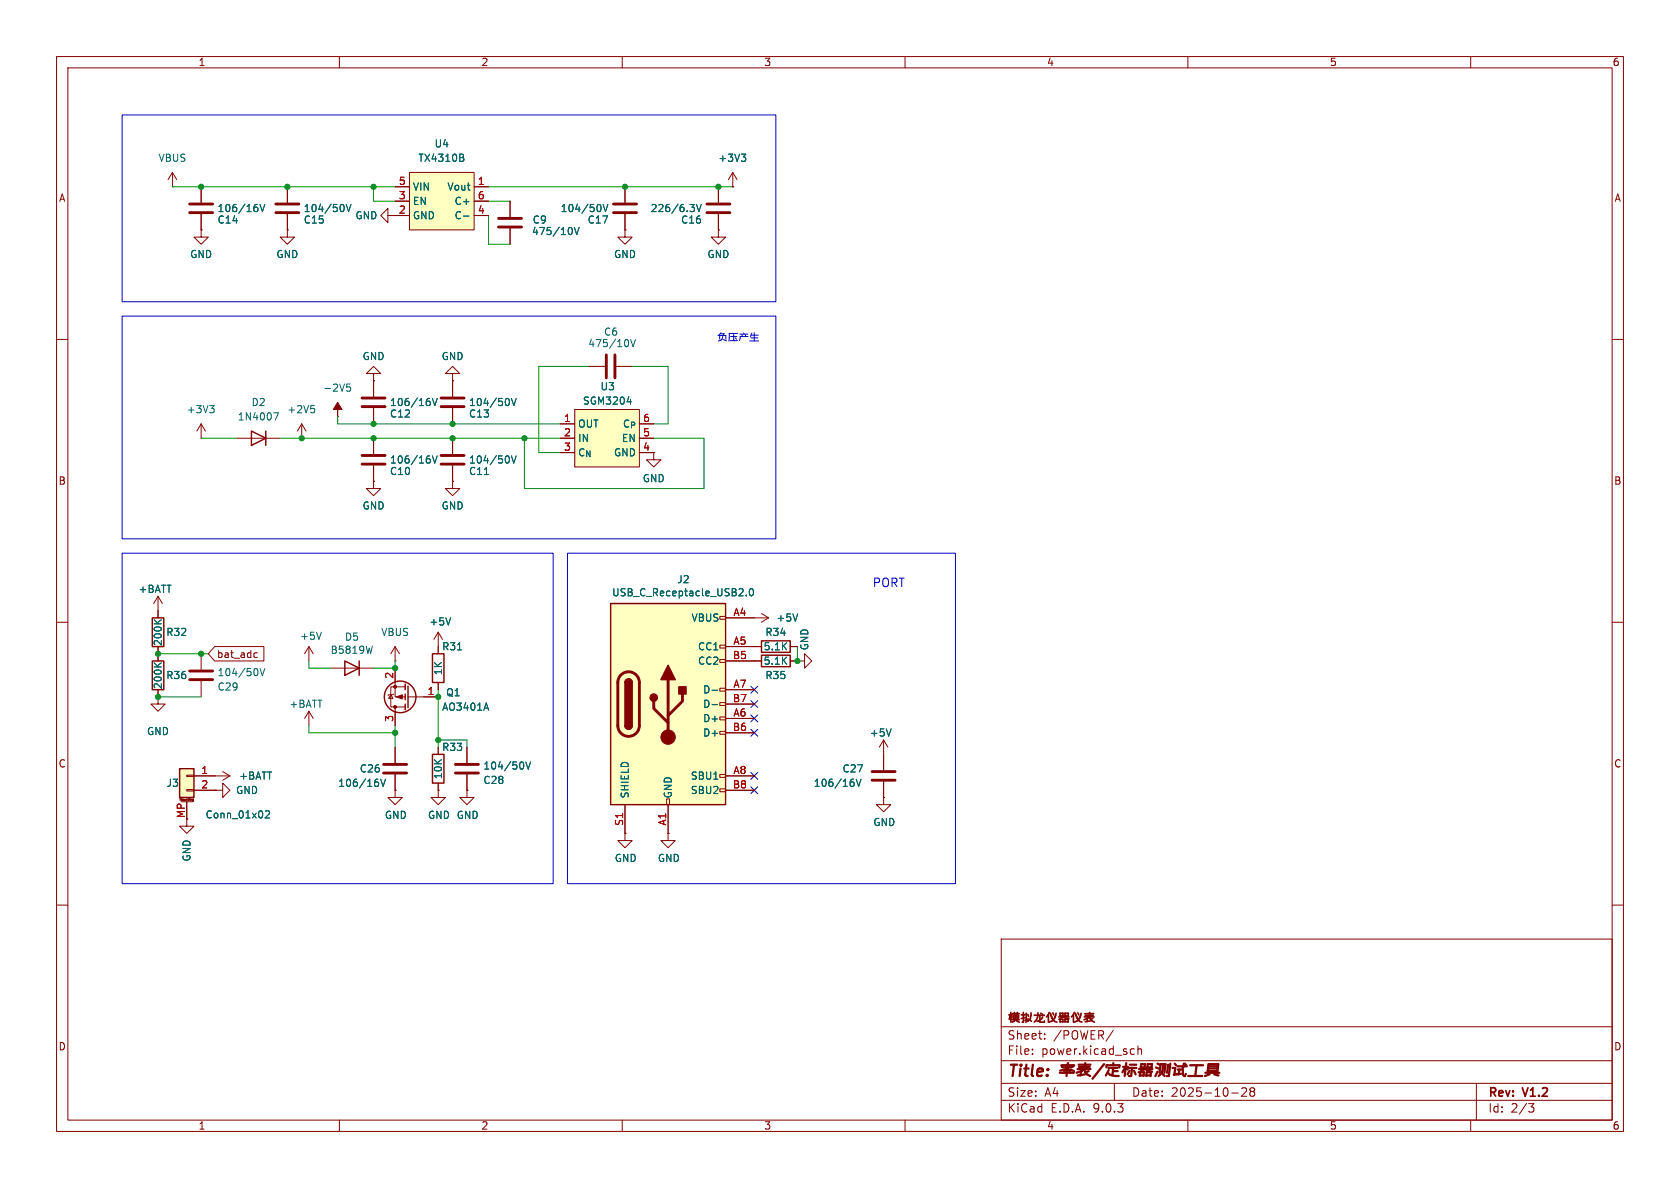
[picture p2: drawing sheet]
<svg xmlns="http://www.w3.org/2000/svg" width="297mm" height="210mm" viewBox="0 0 297 210" stroke-linecap="round" stroke-linejoin="round" font-family="sans-serif">
<g fill="none" stroke="#840000" stroke-width=".18">
<path d="M10 10h277v190h-277zM12 12h273v186h-273zM60 10v2M110 10v2M160 10v2M210 10v2M260 10v2M90.2 35.6v2.8M35.6 40.6v1.3h1.2l-1.2 1.3-1.3-1.3h1.3M35.6 40.6h.1M90.2 40.4v2.8M110.5 40.6v1.3h-1.3l1.3 1.3 1.3-1.3h-1.3"/>
<path d="M110.5 40.6h.1M10 60h2M53.3 77.5h.1M53.3 74.9l-.7 1.3M53.3 74.9l.8 1.3M53.3 74.9v2.6M59.7 73.7h.1M66 66h1.3l-1.3-1.2-1.2 1.2h1.2v1.3M66 67.3h.1M66 67.3v2.8M66 72.1v2.8M66 77.5v2.8"/>
<path d="M80 66h1.3l-1.3-1.2-1.3 1.2h1.3v1.3M80 67.3h.1M104.1 64.8h2.8M109 64.8h2.8M285 60h2M66 85.1v1.3h1.3l-1.3 1.2-1.2-1.2h1.2M66 85.1h.1M66 82.3v2.8M115.6 80v1.3h1.2l-1.2 1.3-1.3-1.3h1.3M115.6 80h.1M10 110h2M133.3 109.2h2.6"/>
<path d="M134.6 108.5l1.3 .7M135.9 109.2l-1.3 .8M285 110h2M82.5 139.7v1.3h1.3l-1.3 1.2-1.2-1.2h1.2M82.5 139.7h.1M156.2 130.8l-.8 1.3M156.2 130.8l.8 1.3M156.2 130.8v2.6M110.5 147.3v1.3h1.3l-1.3 1.3-1.3-1.3h1.3M110.5 147.3h.1M118.1 147.3v1.3h1.3l-1.3 1.3-1.3-1.3h1.3M118.1 147.3h.1"/>
<path d="M10 160h2M177 166h108v32h-108zM285 160h2M60 198v2M110 198v2M160 198v2M177 194.5h108M177 191.5h108M177 187.5h108M177 181.5h108M182.5 186.3v.1M182.5 185.5v.1"/>
<path d="M184.7 183.6v.1M184.7 182.8v.1M196.8 182.1l-1.3 2M197 191.5v3M200.1 185.4l.4 .1M200.5 186.3l-.4 .1M201.2 185.5l.2-.1 .3 .1 .1 .9M201.2 184.9v1.5M210 198v2M217.7 193.2h1.2M219.5 192.4l.6-.1 .2 .1 .1 .3-.9 1.1h.9M221.2 192.9l-.2-.2 .2-.4 .5 .1 .1 .2-.3 .3"/>
<path d="M221.2 192.9l-.2 .3v.5l.2 .1 .5-.1 .1-.2-.1-.4-.2-.2M221.2 192.9h.3M260 198v2M261 191.5v6.5M270.2 195.1h1l-.5 .6 .4 .1 .1 .5-.3 .3h-.4"/>
</g>
<g fill="none" stroke="#840000" stroke-width=".4">
<path d="M187.4 189.6h2.4M187.6 188.3h2.3M187.7 188.6l.4 .1M188.1 189.1l-.7 .2M188.3 188.7l.3 .2M188.6 189.4l-.1 .8M188.8 187.9l-.5 .8M188.9 189l.3 .4M189 188.6l-.9 .7h1M189.3 189.1l.6 .3M189.8 188.5l-.5 .2M190.5 189h2.3"/>
<path d="M190.7 188.2h2.1M190.7 188.6h1.9M191.1 189.4l-.1 .7M191.7 188.9l.2 .6 .3 .4 .5 .3M191.8 189.9l-1.2 .2M191.9 187.9l-.3 1.1-.3 .3-1 .3M192.5 189.4l-.5 .1M195.2 188.1l-2.1 2.6M195.6 188.7v-.4h2.3v.4M195.8 189.6l.5 .4 1.5 .2M196 188.8h1.6M196 189.2l-.5 .9"/>
<path d="M196.8 188.8l-.2 1.3M196.8 187.9v.4M196.8 189.4h.8M198.6 188.6h.8M198.9 188.7l.4 .4M199 188.5l-.6 1M199.1 187.9l-.3 2.3M199.6 188.8h1.3M199.7 189.3l-.4 .6M199.7 188.2h1.2M200.1 188.8l-.1 1.4h-.4M200.5 189.3l.3 .6"/>
<path d="M201.4 189h2.3M201.5 190.2l.1-.7h.6v.7M201.5 190.1h.7M201.7 188.8l.1-.7h.6l-.1 .7M201.7 188.7h.6M202.5 189l.3 .3 .9 .1M202.5 188.8l-.7 .6-.5 .1M202.6 190.2l.1-.7h.8l-.1 .7M202.6 190.1h.8M202.8 188.8l.1-.7h.8l-.1 .7M202.8 188.7h.8M204.3 188.7l.5 .2"/>
<path d="M204.6 188l.4 .2M204.6 189.4l-.3 .8M205 189.6l.2-1.5h.8l-.2 1.5M205.5 189.8l.4 .4M205.6 188.4l-.1 1-.2 .4-.5 .4M206.5 188.2l-.2 1.4M206.9 188l-.3 2.2h-.3M207.3 188.8h.5l-.2 1.2M207.7 188l.2 .3M208 189.8l-.5 .2M208.2 188.5h1.6M208.2 189.1h.7"/>
<path d="M208.5 189.1l-.1 .8M208.8 189.8l-.8 .1M209.3 188l-.2 .9v1.1M209.5 188l.2 .3M209.6 189.8l-.1 .4h-.2M210.1 190.2h2.4M210.4 188.3h2.3M211.5 188.3l-.2 1.9M213.1 189.6h2.5M213.6 188.9h1.7M213.6 188.5h1.7M213.7 188.1h1.7l-.2 1.3h-1.7z"/>
<path d="M213.8 189.9l-.8 .3M214.7 189.9l.7 .2"/>
</g>
<g fill="none" stroke="#006464" stroke-width=".18">
<path d="M101.1 40.3l.1 .4-.1 .7M101.5 40.2l.5 1.3 .4-1.3M55 71.7h.6M55.4 72.2l.2 .2v.3l-.2 .3M61.3 67.9h.6M61.3 68.4h.4l.3 .2-.1 .5h-.6M76 71l.1 .2-.1 .4M76.4 70.4l.5 1.3 .4-1.3M111 60.1l.1 .4-.1 .7M111.5 60l.4 1.3 .4-1.3M76 81.1l.1 .2-.1 .5M76.4 80.6l.5 1.3 .4-1.3"/>
<path d="M141 108.5l-.4 1.3M157.5 128.8l-.4 1.3"/>
</g>
<path d="M59.7 71.1l.8 1.3h-.8v1.3v-1.3h-.8z" fill="#840000" stroke="#840000" stroke-width=".18"/>
<path d="M88.1 38.6h4.1M88.1 40.1h4.1M64 70.4h4.1M64 71.9h4.1M107.2 62.7v4.1M108.7 62.7v4.1M64 80.5h4.1M64 82h4.1" fill="none" stroke="#840000" stroke-width=".51"/>
<path d="M107.9 106.7h20.4v35.5h-20.4z" fill="#ffffc2"/>
<g fill="none" stroke="#840000" stroke-width=".18">
<path d="M127.3 109h1v.5h-1zM127.3 114h1v.6h-1zM127.3 116.6h1v.5h-1zM128.3 109.2h5M128.3 114.3h6.3M128.3 116.8h6.3M139.7 114.3h1.3M139.7 116.8h1.3M141 116.8h1.2v-1.2l1.3 1.2-1.3 1.3v-1.3M141 116.8h.1M127.3 121.7h1v.5h-1zM127.3 124.2h1v.5h-1z"/>
<path d="M127.3 126.7h1v.6h-1zM127.3 129.3h1v.5h-1zM127.3 136.9h1v.5h-1zM127.3 139.4h1v.6h-1zM128.3 121.9h5M128.3 124.5h5M128.3 127h5M128.3 129.5h5M128.3 137.2h5M128.3 139.7h5M156.2 133.4v2.7M156.2 138.2v2.8"/>
<path d="M110.5 142.2v5.1M117.9 141.2h.5v1h-.5zM118.1 142.2v5.1M156.2 141v1.2h1.3l-1.3 1.3-1.3-1.3h1.3M156.2 141h.1"/>
</g>
<path d="M107.9 106.7h20.4v35.5h-20.4zM134.6 113.3h5.1v2h-5.1zM134.6 115.8h5.1v2.1h-5.1zM110.5 120.7a.64 .64 0 0 1 .6-.7 .64 .64 0 0 1 .7 .7M110.5 128.3a.64 .64 0 0 0 .6 .6 .64 .64 0 0 0 .7-.6" fill="none" stroke="#840000" stroke-width=".25"/>
<path d="M109.8 119.3a1.91 1.91 0 0 1 2-.4 1.91 1.91 0 0 1 1.2 1.8v7.6a1.91 1.91 0 0 1-1.9 1.9 1.91 1.91 0 0 1-1.9-1.9v-7.8l.2-.6zM115.6 124v1.2l2.5 2.6M118.1 120.1v10.2M120.6 122.7v1.3l-2.5 2.5M154.2 136.4h4M154.2 137.9h4" fill="none" stroke="#840000" stroke-width=".51"/>
<g fill="#840000" stroke="#840000" stroke-width=".25">
<path d="M110.5 120.7h1.3v7.6h-1.3z"/>
<path d="M110.7 120.2a.64 .64 0 0 1 .7-.1 .64 .64 0 0 1 .4 .6h-1.3z"/>
<path d="M110.5 128.3h1.3a.64 .64 0 0 1-.7 .6 .64 .64 0 0 1-.6-.6z"/>
<path d="M118.1 117.6l1.3 2.5h-2.6z"/>
<path d="M120 121.4h1.3v1.3h-1.3z"/>
<circle cx="115.6" cy="123.3" r=".63"/>
</g>
<circle cx="118.1" cy="130.3" r="1.27" fill="#840000" stroke="#840000" stroke-width=".18"/>
<path d="M131.9 105.2v.1M132.6 104.2l.2-.1a.68 .68 0 0 1 .4 .6 .68 .68 0 0 1-.4 .6l-.2-.1-.1-.4zM125.9 122h1M125.9 124.6h1M150.9 138.3l.1 .2-.1 .4M151.4 137.7l.4 1.3 .4-1.3" fill="none" stroke="#006464" stroke-width=".18"/>
<path d="M101.6 72.4h11.4v10.2h-11.4z" fill="#ffffc2"/>
<g fill="none" stroke="#840000" stroke-width=".18">
<path d="M30.5 33h.1M30.5 30.5l-.8 1.3M30.5 30.5l.7 1.3M30.5 30.5v2.5M99.1 74.9h2.5M99.1 77.5h2.5M101.6 72.4h11.4v10.2h-11.4zM113 74.9h2.6M113 77.5h2.6M80 85.1v1.3h1.3l-1.3 1.2-1.3-1.2h1.3M80 85.1h.1M99.1 80h2.5"/>
<path d="M113 80h2.6"/>
</g>
<path d="M110.9 71h.7" fill="none" stroke="#006464" stroke-width=".18"/>
<path d="M72.4 30.5h11.4v10.1h-11.4z" fill="#ffffc2"/>
<g fill="none" stroke="#840000" stroke-width=".18">
<path d="M35.6 33v2.8M35.6 37.8v2.8M50.8 33v2.8M50.8 37.8v2.8M68.6 38.1v-1.3l-1.3 1.3 1.3 1.3v-1.3h3.8M69.8 33h2.6M69.8 35.6h2.6M72.4 30.5h11.4v10.1h-11.4zM83.8 33h2.6M83.8 35.6h2.6M83.8 38.1h2.6M110.5 33v2.8"/>
<path d="M110.5 37.8v2.8M127 33v2.8M127 37.8v2.8M129.5 33h.1M129.5 30.5l-.7 1.3M129.5 30.5l.8 1.3M129.5 30.5v2.5M50.8 40.6v1.3h1.3l-1.3 1.3-1.3-1.3h1.3M50.8 40.6h.1M127 40.6v1.3h-1.3l1.3 1.3 1.3-1.3h-1.3M127 40.6h.1M35.6 77.5h.1"/>
<path d="M35.6 74.9v2.6M35.6 74.9l-.8 1.3M35.6 74.9l.7 1.3M41.9 77.5h7.6M80 67.3v2.8M80 72.1v2.8M80 77.5v2.8M80 82.3v2.8M35.6 115.6v2.8M54.6 114.3l-.8 1.3M54.6 114.3l.8 1.3M54.6 114.3v2.5"/>
<path d="M58.4 118.1h7.6M69.8 116.8h.1M69.8 118.1v5.1h1.8M69.8 114.3l-.7 1.3M69.8 114.3l.8 1.3M69.8 114.3v2.5M77.5 111.8v3.8M77.5 111.8l-.8 1.2M77.5 111.8l.7 1.2M35.6 120.4v2.8M69.1 122.8l.4 .6h-.8zM69.6 122.7l-.1 .1h-.8l-.1 .1"/>
<path d="M69.8 139.7v1.3h1.3l-1.3 1.2-1.2-1.2h1.2M69.8 139.7h.1M69.8 125v3.3M71.6 121.4h-2.5v3.6h2.5M72.1 123.2h5.4M77.5 139.7v1.3h1.2l-1.2 1.2-1.3-1.2h1.3M77.5 139.7h.1M77.5 120.7v1.2M77.5 132.1v1.3M77.5 138.4v1.3M82.5 132.1v2.8M82.5 136.9v2.8"/>
<path d="M33 144.8v1.3h-1.3l1.3 1.2 1.3-1.2h-1.3"/>
</g>
<g fill="none" stroke="#006464" stroke-width=".18">
<path d="M45.5 36.7l.1 .2-.1 .4M46 36.1l.4 1.3 .4-1.3M60.7 36.3l.1 .3-.1 .7M61.2 36.1l.4 1.3 .5-1.3M81.7 27.2l.2 .3-.2 .4 .3 .2-.1 .3-.1 .1M81.9 38.2h1M106.1 36.3l.2 .3-.2 .7M106.6 36.1l.4 1.3 .5-1.3M122 36.1h.8l-.5 .5M122.5 36.6l.3 .3v.3l-.3 .2M123.1 36.1l.5 1.3 .4-1.3M131.1 27.2h.7l-.4 .5"/>
<path d="M131.6 27.7l.2 .3v.3l-.2 .2M37.1 71.7h.8l-.5 .5M37.6 72.2l.3 .2v.3l-.3 .3M48.4 73h.8l-.5 1.2M89.9 70.6l.2 .3-.2 .7M90.4 70.4l.4 1.3 .5-1.3M85.6 83.9h.8M89.9 80.7l.2 .4-.2 .6M90.4 80.6l.4 1.3 .5-1.3M45.5 118.3l.1 .4-.1 .6M46 118.2l.4 1.3 .4-1.3M56.8 111.8l-.4 1.2"/>
<path d="M65.8 114.2l-.3 1.3M79.7 109.2l-.5 1.3M80.9 114.9h.7M86 124.3l.4 1.2M92.5 134.8l.1 .4-.1 .6M93 134.7l.4 1.3 .4-1.3"/>
</g>
<g fill="none" stroke="#840000" stroke-width=".51">
<path d="M33.5 36.1h4.1M33.5 37.6h4.1M48.8 36.1h4M48.8 37.6h4M108.5 36.1h4M108.5 37.6h4M125 36.1h4M125 37.6h4M78 70.4h4M78 71.9h4M78 80.5h4M78 82h4"/>
<path d="M33.5 118.6h4.1M33.5 120.1h4.1M80.5 135.1h4.1M80.5 136.7h4.1"/>
</g>
<g fill="none" stroke="#840000" stroke-width=".25">
<path d="M44.4 76.2l2.6 1.3-2.6 1.2zM47 76.2v2.5M61 116.8l2.5 1.3-2.5 1.3zM63.5 116.8v2.6M76.5 115.6h2v5.1h-2zM71.6 120.9v1M71.6 122.7v1M71.6 124.5v1M72.1 121.3v3.8M76.5 133.4h2v5h-2z"/>
<circle cx="70.7" cy="123.2" r="2.79"/>
</g>
<g fill="#840000" stroke="#840000" stroke-width=".18">
<path d="M70.1 123.2l1-.4v.8z"/>
<circle cx="69.8" cy="125" r=".25"/>
<circle cx="69.8" cy="121.4" r=".25"/>
</g>
<path d="M31.7 135.9h2.6v5.1h-2.6z" fill="#ffffc2"/>
<path d="M26.9 109.2h2.1v5.1h-2.1zM26.9 116.8h2.1v5.1h-2.1zM31.7 135.9h2.6v5.1h-2.6z" fill="none" stroke="#840000" stroke-width=".25"/>
<g fill="none" stroke="#840000" stroke-width=".18">
<path d="M35.6 33v2.8M35.6 37.8v2.8M50.8 33v2.8M50.8 37.8v2.8M69.8 33h2.6M69.8 35.6h2.6M69.8 38.1h2.6M83.8 33h2.6M83.8 35.6h2.6M83.8 38.1h2.6M90.2 35.6v2.8M110.5 33v2.8"/>
<path d="M110.5 37.8v2.8M127 33v2.8M127 37.8v2.8M129.5 33h.1M35.6 40.6h.1M50.8 40.6h.1M90.2 40.4v2.8M110.5 40.6h.1M127 40.6h.1M66 67.3h.1M66 67.3v2.8M66 72.1v2.8"/>
<path d="M66 77.5v2.8M80 67.3h.1M80 67.3v2.8M80 72.1v2.8M80 77.5v2.8M99.1 74.9h2.5M99.1 77.5h2.5M113 74.9h2.6M113 77.5h2.6M66 85.1h.1M66 82.3v2.8M80 85.1h.1"/>
<path d="M80 82.3v2.8M99.1 80h2.5M113 80h2.6M115.6 80h.1M27.9 105.4l-.7 1.3M27.9 105.4l.8 1.3M27.9 105.4v3.8M27.9 114.3v2.5M37.9 114.3h8.8v2.5h-8.8l-1.1-1.2zM45.1 115.4l.4 .1M45.5 116.2h-.4M69.8 118.1v2.6"/>
<path d="M77.5 114.3v1.3M128.3 109.2h5M128.3 114.3h6.3M128.3 116.8h6.3M139.7 114.3h1.3M139.7 116.8h1.3M141 116.8h.1M27.9 123.2v1.3h-1.2l1.2 1.2 1.3-1.2h-1.3M27.9 123.2h.1M27.9 121.9v1.3M33 137h1.3v.3h-1.3zM33 139.6h1.3v.2h-1.3z"/>
<path d="M34.3 137.2h6.3M34.3 139.7h3.8M38.1 139.7h1.3v1.3l1.2-1.3-1.2-1.3v1.3M38.1 139.7h.1M39.4 136.4l1.2 .8M40.6 137.2l-1.2 .7M54.6 125.7l-.8 1.3M54.6 125.7l.8 1.3M54.6 125.7v2.6M69.8 139.7h.1M69.8 125.7v2.6M69.8 132.1v2.8"/>
<path d="M69.8 136.9v2.8M74.9 123.2h2.6M77.5 139.7h.1M77.5 120.7v1.2M77.5 132.1v1.3M77.5 138.4v1.3M82.5 139.7h.1M82.5 132.1v2.8M82.5 136.9v2.8M128.3 137.2h5M128.3 139.7h5M128.3 121.9h5"/>
<path d="M128.3 124.5h5M128.3 127h5M128.3 129.5h5M156.2 133.4v2.7M156.2 138.2v2.8M31.8 141.5v-.4l.2 .3 .1-.3v.4M32 141.7h2M33 141.7v3.1M33.3 141.1v.4M33.5 141.2h.1M33.5 141.1v.1M34.2 141.3v.3h-.2"/>
<path d="M34.2 141.3h-.2l.1 .2h.1M110.5 147.3h.1M110.5 142.2v5.1M118.1 147.3h.1M118.1 142.2v5.1M156.2 141h.1"/>
</g>
<g fill="none" stroke="#006464" stroke-width=".18">
<path d="M45.5 36.7l.1 .2-.1 .4M46 36.1l.4 1.3 .4-1.3M60.7 36.3l.1 .3-.1 .7M61.2 36.1l.4 1.3 .5-1.3M81.7 27.2l.2 .3-.2 .4 .3 .2-.1 .3-.1 .1M81.9 38.2h1M106.1 36.3l.2 .3-.2 .7M106.6 36.1l.4 1.3 .5-1.3M122 36.1h.8l-.5 .5M122.5 36.6l.3 .3v.3l-.3 .2M123.1 36.1l.5 1.3 .4-1.3M131.1 27.2h.7l-.4 .5"/>
<path d="M131.6 27.7l.2 .3v.3l-.2 .2M101.1 40.3l.1 .4-.1 .7M101.5 40.2l.5 1.3 .4-1.3M76 71l.1 .2-.1 .4M76.4 70.4l.5 1.3 .4-1.3M89.9 70.6l.2 .3-.2 .7M90.4 70.4l.4 1.3 .5-1.3M110.9 71h.7M76 81.1l.1 .2-.1 .5M76.4 80.6l.5 1.3 .4-1.3M85.6 83.9h.8M89.9 80.7l.2 .4-.2 .6"/>
<path d="M90.4 80.6l.4 1.3 .5-1.3M27.2 109.6l.8 .7M27.2 117.2l.8 .7M28.5 109.6l-.7 .5M28.5 117.2l-.7 .5M79.7 109.2l-.5 1.3M80.9 114.9h.7M131.9 105.2v.1M132.6 104.2l.2-.1a.68 .68 0 0 1 .4 .6 .68 .68 0 0 1-.4 .6l-.2-.1-.1-.4zM141 108.5l-.4 1.3M66.8 138.3l.1 .2-.1 .4M67.3 137.7l.4 1.3 .4-1.3"/>
<path d="M86 124.3l.4 1.2M92.5 134.8l.1 .4-.1 .6M93 134.7l.4 1.3 .4-1.3M125.9 122h1M125.9 124.6h1M150.9 138.3l.1 .2-.1 .4M151.4 137.7l.4 1.3 .4-1.3M157.5 128.8l-.4 1.3M46.9 143.4l.5-.1 .3 .4-.8 .9h.8"/>
</g>
<path d="M67.8 135.1h4.1M67.8 136.7h4.1" fill="none" stroke="#840000" stroke-width=".51"/>
<g fill="none" stroke="#009600" stroke-width=".18">
<path d="M30.5 33h39.3M66 33v2.6h3.8M86.4 33h43.1M86.4 35.6h3.8M86.4 38.1v5.1h3.8M35.6 77.5h6.3M49.5 77.5h49.6M59.7 73.7v1.2h39.4M92.7 77.5v8.9h31.8v-8.9h-8.9M104.1 64.8h-8.9v15.2h3.9M111.8 64.8h6.3v10.1h-2.5M27.9 115.6h8.9"/>
<path d="M54.6 116.8v1.3h3.8M69.8 116.8v1.3h-3.8M141 114.3v2.5M27.9 123.2h7.7M54.6 128.3v1.2h15.2M69.8 128.3v3.8M77.5 130.8h5v1.3M77.5 121.9v10.2"/>
</g>
<path d="M132.7 123.9l1.3 1.2M132.7 128.9l1.3 1.2M132.7 126.4l1.3 1.2M132.7 139.1l1.3 1.2M132.7 136.6l1.3 1.2M132.7 121.3l1.3 1.2M134 123.9l-1.3 1.2M134 128.9l-1.3 1.2M134 126.4l-1.3 1.2M134 139.1l-1.3 1.2M134 136.6l-1.3 1.2M134 121.3l-1.3 1.2" fill="none" stroke="#000084" stroke-width=".18"/>
<g fill="none" stroke="#0000c2" stroke-width=".18">
<path d="M21.6 20.3h115.6v33h-115.6zM21.6 55.9h115.6v39.4h-115.6zM127.2 59.2l-.3 .1M127.2 60v-.7h1.1v.7M127.4 59h.6l-.2 .3M127.5 58.8l-.5 .5M127.8 59.5l-.1 .5-.7 .3M129.2 59.5h1.1M129.7 59.1v1.1M130 59.7l.2 .3M130.4 58.9h-1.5v1.4M130.8 59.1h1.4"/>
<path d="M131.2 59.2v.2M131.4 58.9l.2 .1M131.8 59.2v.2M132.2 59.5h-1.3l-.2 .7M132.7 59.7h1.3M132.8 59.2h1.3M132.9 58.9l-.2 .6M133.3 58.8v1.5M127.9 60l.5 .3M129 60.2h1.4M132.6 60.3h1.5M21.6 97.8h76.2v58.4h-76.2z"/>
<path d="M100.3 97.8h68.6v58.4h-68.6z"/>
</g>
<g fill="#009600" stroke="#009600" stroke-width=".18">
<circle cx="141" cy="116.8" r=".46"/>
<circle cx="92.7" cy="77.5" r=".46"/>
<circle cx="66" cy="33" r=".46"/>
<circle cx="110.5" cy="33" r=".46"/>
<circle cx="127" cy="33" r=".46"/>
<circle cx="80" cy="74.9" r=".46"/>
<circle cx="80" cy="77.5" r=".46"/>
<circle cx="66" cy="74.9" r=".46"/>
<circle cx="66" cy="77.5" r=".46"/>
<circle cx="53.3" cy="77.5" r=".46"/>
<circle cx="35.6" cy="33" r=".46"/>
<circle cx="35.6" cy="115.6" r=".46"/>
<circle cx="50.8" cy="33" r=".46"/>
<circle cx="77.5" cy="123.2" r=".46"/>
<circle cx="69.8" cy="129.5" r=".46"/>
<circle cx="77.5" cy="130.8" r=".46"/>
<circle cx="69.8" cy="118.1" r=".46"/>
<circle cx="27.9" cy="123.2" r=".46"/>
<circle cx="27.9" cy="115.6" r=".46"/>
</g>
<text font-size="2.8" fill="#840000" x="178" y="190.9">Title:</text>
<text font-size="2.1" fill="#0000c2" x="154.2" y="103.9">PORT</text>
<g font-size="2.1" fill="#840000">
<text x="178" y="184">Sheet:</text>
<text x="178" y="181.2">þÿj!bßŸ™NêVhNêˆh</text>
<text x="186.2" y="184">/POWER/</text>
<text x="178" y="186.7">File:</text>
<text x="184.1" y="186.7">power.kicad_sch</text>
<text x="178" y="196.9">KiCad</text>
<text x="178" y="194.1">Size:</text>
<text x="184.7" y="194.1">A4</text>
<text x="185.7" y="196.9">E.D.A.</text>
<text x="193.3" y="196.9">9.0.3</text>
<text x="200" y="194.1">Date:</text>
<text x="207" y="194.1">2025-10-28</text>
<text x="263" y="194.3">Rev:</text>
<text x="263" y="196.9">Id:</text>
<text x="267.1" y="196.9">2/3</text>
<text x="269.4" y="194.3">V1.2</text>
</g>
<g font-size="1.8" fill="#840000">
<text x="35" y="11.9">1</text>
<text x="85" y="11.9">2</text>
<text x="135" y="11.9">3</text>
<text x="185" y="11.9">4</text>
<text x="235" y="11.9">5</text>
<text x="285" y="11.9">6</text>
<text x="10.3" y="35.9">A</text>
<text x="285.3" y="35.9">A</text>
<text x="70.4" y="37.8">2</text>
<text x="10.3" y="85.9">B</text>
<text x="285.3" y="85.9">B</text>
<text x="38.3" y="116.5">bat_adc</text>
<text x="10.3" y="135.9">C</text>
<text x="285.3" y="135.9">C</text>
<text x="10.3" y="185.9">D</text>
<text x="285.3" y="185.9">D</text>
<text x="35" y="199.9">1</text>
<text x="85" y="199.9">2</text>
<text x="135" y="199.9">3</text>
<text x="185" y="199.9">4</text>
<text x="235" y="199.9">5</text>
<text x="285" y="199.9">6</text>
</g>
<g font-size="1.8" fill="#006464">
<text x="27.9" y="28.8">VBUS</text>
<text x="73.9" y="28.8">TX4310B</text>
<text x="76.7" y="26.3">U4</text>
<text x="126.9" y="28.8">+3V3</text>
<text x="72.9" y="33.9">VIN</text>
<text x="79" y="33.9">Vout</text>
<text x="38.4" y="39.7">C14</text>
<text x="38.4" y="37.7">106/16V</text>
<text x="53.6" y="39.7">C15</text>
<text x="53.6" y="37.7">104/50V</text>
<text x="62.7" y="39">GND</text>
<text x="72.9" y="36.4">EN</text>
<text x="72.9" y="39">GND</text>
<text x="80.3" y="36.4">C+</text>
<text x="80.3" y="39">C-</text>
<text x="93.9" y="41.8">475/10V</text>
<text x="94.1" y="39.7">C9</text>
<text x="99" y="37.7">104/50V</text>
<text x="103.8" y="39.7">C17</text>
<text x="114.9" y="37.7">226/6.3V</text>
<text x="120.3" y="39.7">C16</text>
<text x="33.5" y="45.8">GND</text>
<text x="48.8" y="45.8">GND</text>
<text x="108.5" y="45.8">GND</text>
<text x="125" y="45.8">GND</text>
<text x="106.7" y="59.5">C6</text>
<text x="64" y="63.9">GND</text>
<text x="78" y="63.9">GND</text>
<text x="103.9" y="61.6">475/10V</text>
<text x="44.4" y="72">D2</text>
<text x="57" y="69.4">-2V5</text>
<text x="68.8" y="72">106/16V</text>
<text x="82.8" y="72">104/50V</text>
<text x="103" y="71.7">SGM3204</text>
<text x="106.1" y="69.2">U3</text>
<text x="32.9" y="73.3">+3V3</text>
<text x="41.9" y="74.5">1N4007</text>
<text x="50.7" y="73.3">+2V5</text>
<text x="68.8" y="74">C12</text>
<text x="82.8" y="74">C13</text>
<text x="102.1" y="75.8">OUT</text>
<text x="110" y="75.8">C_{P}</text>
<text x="68.8" y="82.1">106/16V</text>
<text x="82.8" y="82.1">104/50V</text>
<text x="102.1" y="78.3">IN</text>
<text x="102.1" y="80.9">C_{N}</text>
<text x="108.4" y="80.9">GND</text>
<text x="109.8" y="78.3">EN</text>
<text x="68.8" y="84.2">C10</text>
<text x="82.8" y="84.2">C11</text>
<text x="113.5" y="85.4">GND</text>
<text x="64" y="90.3">GND</text>
<text x="78" y="90.3">GND</text>
<text x="24.4" y="105">+BATT</text>
<text x="108.1" y="105.6">USB_C_Receptacle_USB2.0</text>
<text x="119.6" y="103.3">J2</text>
<text x="29.3" y="112.6">R32</text>
<text x="53" y="113.3">+5V</text>
<text x="60.9" y="113.5">D5</text>
<text x="67.3" y="112.6">VBUS</text>
<text x="75.8" y="110.8">+5V</text>
<text x="122.2" y="110.1">VBUS</text>
<text x="135.2" y="112.6">R34</text>
<text x="137.2" y="110.1">+5V</text>
<text x="28.8" y="114.3" transform="rotate(-90 28.8 114.3)">200K</text>
<text x="38.4" y="119.7">104/50V</text>
<text x="58.3" y="115.8">B5819W</text>
<text x="78.1" y="115.2">R31</text>
<text x="78.3" y="119.5" transform="rotate(-90 78.3 119.5)">1K</text>
<text x="123.3" y="115.2">CC1</text>
<text x="123.3" y="117.7">CC2</text>
<text x="134.9" y="115.2">5.1K</text>
<text x="134.9" y="117.7">5.1K</text>
<text x="143.1" y="115.1" transform="rotate(-90 143.1 115.1)">GND</text>
<text x="28.8" y="121.9" transform="rotate(-90 28.8 121.9)">200K</text>
<text x="29.3" y="120.2">R36</text>
<text x="38.4" y="122.3">C29</text>
<text x="51.1" y="125.3">+BATT</text>
<text x="78.1" y="125.8">AO3401A</text>
<text x="78.8" y="123.3">Q1</text>
<text x="124.2" y="122.8">D-</text>
<text x="124.2" y="125.3">D-</text>
<text x="135.2" y="120.2">R35</text>
<text x="25.9" y="130.1">GND</text>
<text x="124.2" y="127.9">D+</text>
<text x="124.2" y="130.4">D+</text>
<text x="153.7" y="130.4">+5V</text>
<text x="63.5" y="136.8">C26</text>
<text x="78.1" y="132.9">R33</text>
<text x="78.3" y="137.8" transform="rotate(-90 78.3 137.8)">10K</text>
<text x="85.4" y="136.2">104/50V</text>
<text x="148.9" y="136.8">C27</text>
<text x="29.4" y="139.3">J3</text>
<text x="41.6" y="140.6">GND</text>
<text x="42.2" y="138">+BATT</text>
<text x="59.7" y="139.3">106/16V</text>
<text x="85.4" y="138.8">C28</text>
<text x="111.4" y="141.2" transform="rotate(-90 111.4 141.2)">SHIELD</text>
<text x="119" y="141.2" transform="rotate(-90 119 141.2)">GND</text>
<text x="122" y="138">SBU1</text>
<text x="122" y="140.6">SBU2</text>
<text x="143.8" y="139.3">106/16V</text>
<text x="36.2" y="144.9">Conn_01x02</text>
<text x="67.9" y="145">GND</text>
<text x="75.6" y="145">GND GND</text>
<text x="154.3" y="146.2">GND</text>
<text x="33.9" y="152.4" transform="rotate(-90 33.9 152.4)">GND</text>
<text x="108.6" y="152.6">GND</text>
<text x="116.2" y="152.6">GND</text>
</g>
<g font-size="1.8" fill="#a90000">
<text x="70.4" y="32.8">5</text>
<text x="70.4" y="35.3">3</text>
<text x="84.4" y="32.8">1</text>
<text x="84.4" y="35.3">6</text>
<text x="84.4" y="37.8">4</text>
<text x="99.6" y="74.7">1</text>
<text x="99.6" y="77.2">2</text>
<text x="113.6" y="74.7">6</text>
<text x="113.6" y="77.2">5</text>
<text x="99.6" y="79.8">3</text>
<text x="113.6" y="79.8">4</text>
<text x="129.6" y="109">A4</text>
<text x="129.5" y="116.6">B5</text>
<text x="129.6" y="114">A5</text>
<text x="69.6" y="120.1" transform="rotate(-90 69.6 120.1)">2</text>
<text x="75.5" y="122.9">1</text>
<text x="129.5" y="124.2">B7</text>
<text x="129.6" y="121.7">A7</text>
<text x="69.6" y="127.7" transform="rotate(-90 69.6 127.7)">3</text>
<text x="129.5" y="129.3">B6</text>
<text x="129.6" y="126.7">A6</text>
<text x="35.5" y="136.9">1</text>
<text x="129.6" y="136.9">A8</text>
<text x="35.5" y="139.4">2</text>
<text x="129.5" y="139.4">B8</text>
<text x="32.8" y="144.7" transform="rotate(-90 32.8 144.7)">MP</text>
<text x="110.2" y="146.1" transform="rotate(-90 110.2 146.1)">S1</text>
<text x="117.9" y="146" transform="rotate(-90 117.9 146)">A1</text>
</g>
<text font-size=".5" fill="#840000" x="31.6" y="141.8">Mounting</text>
</svg>
